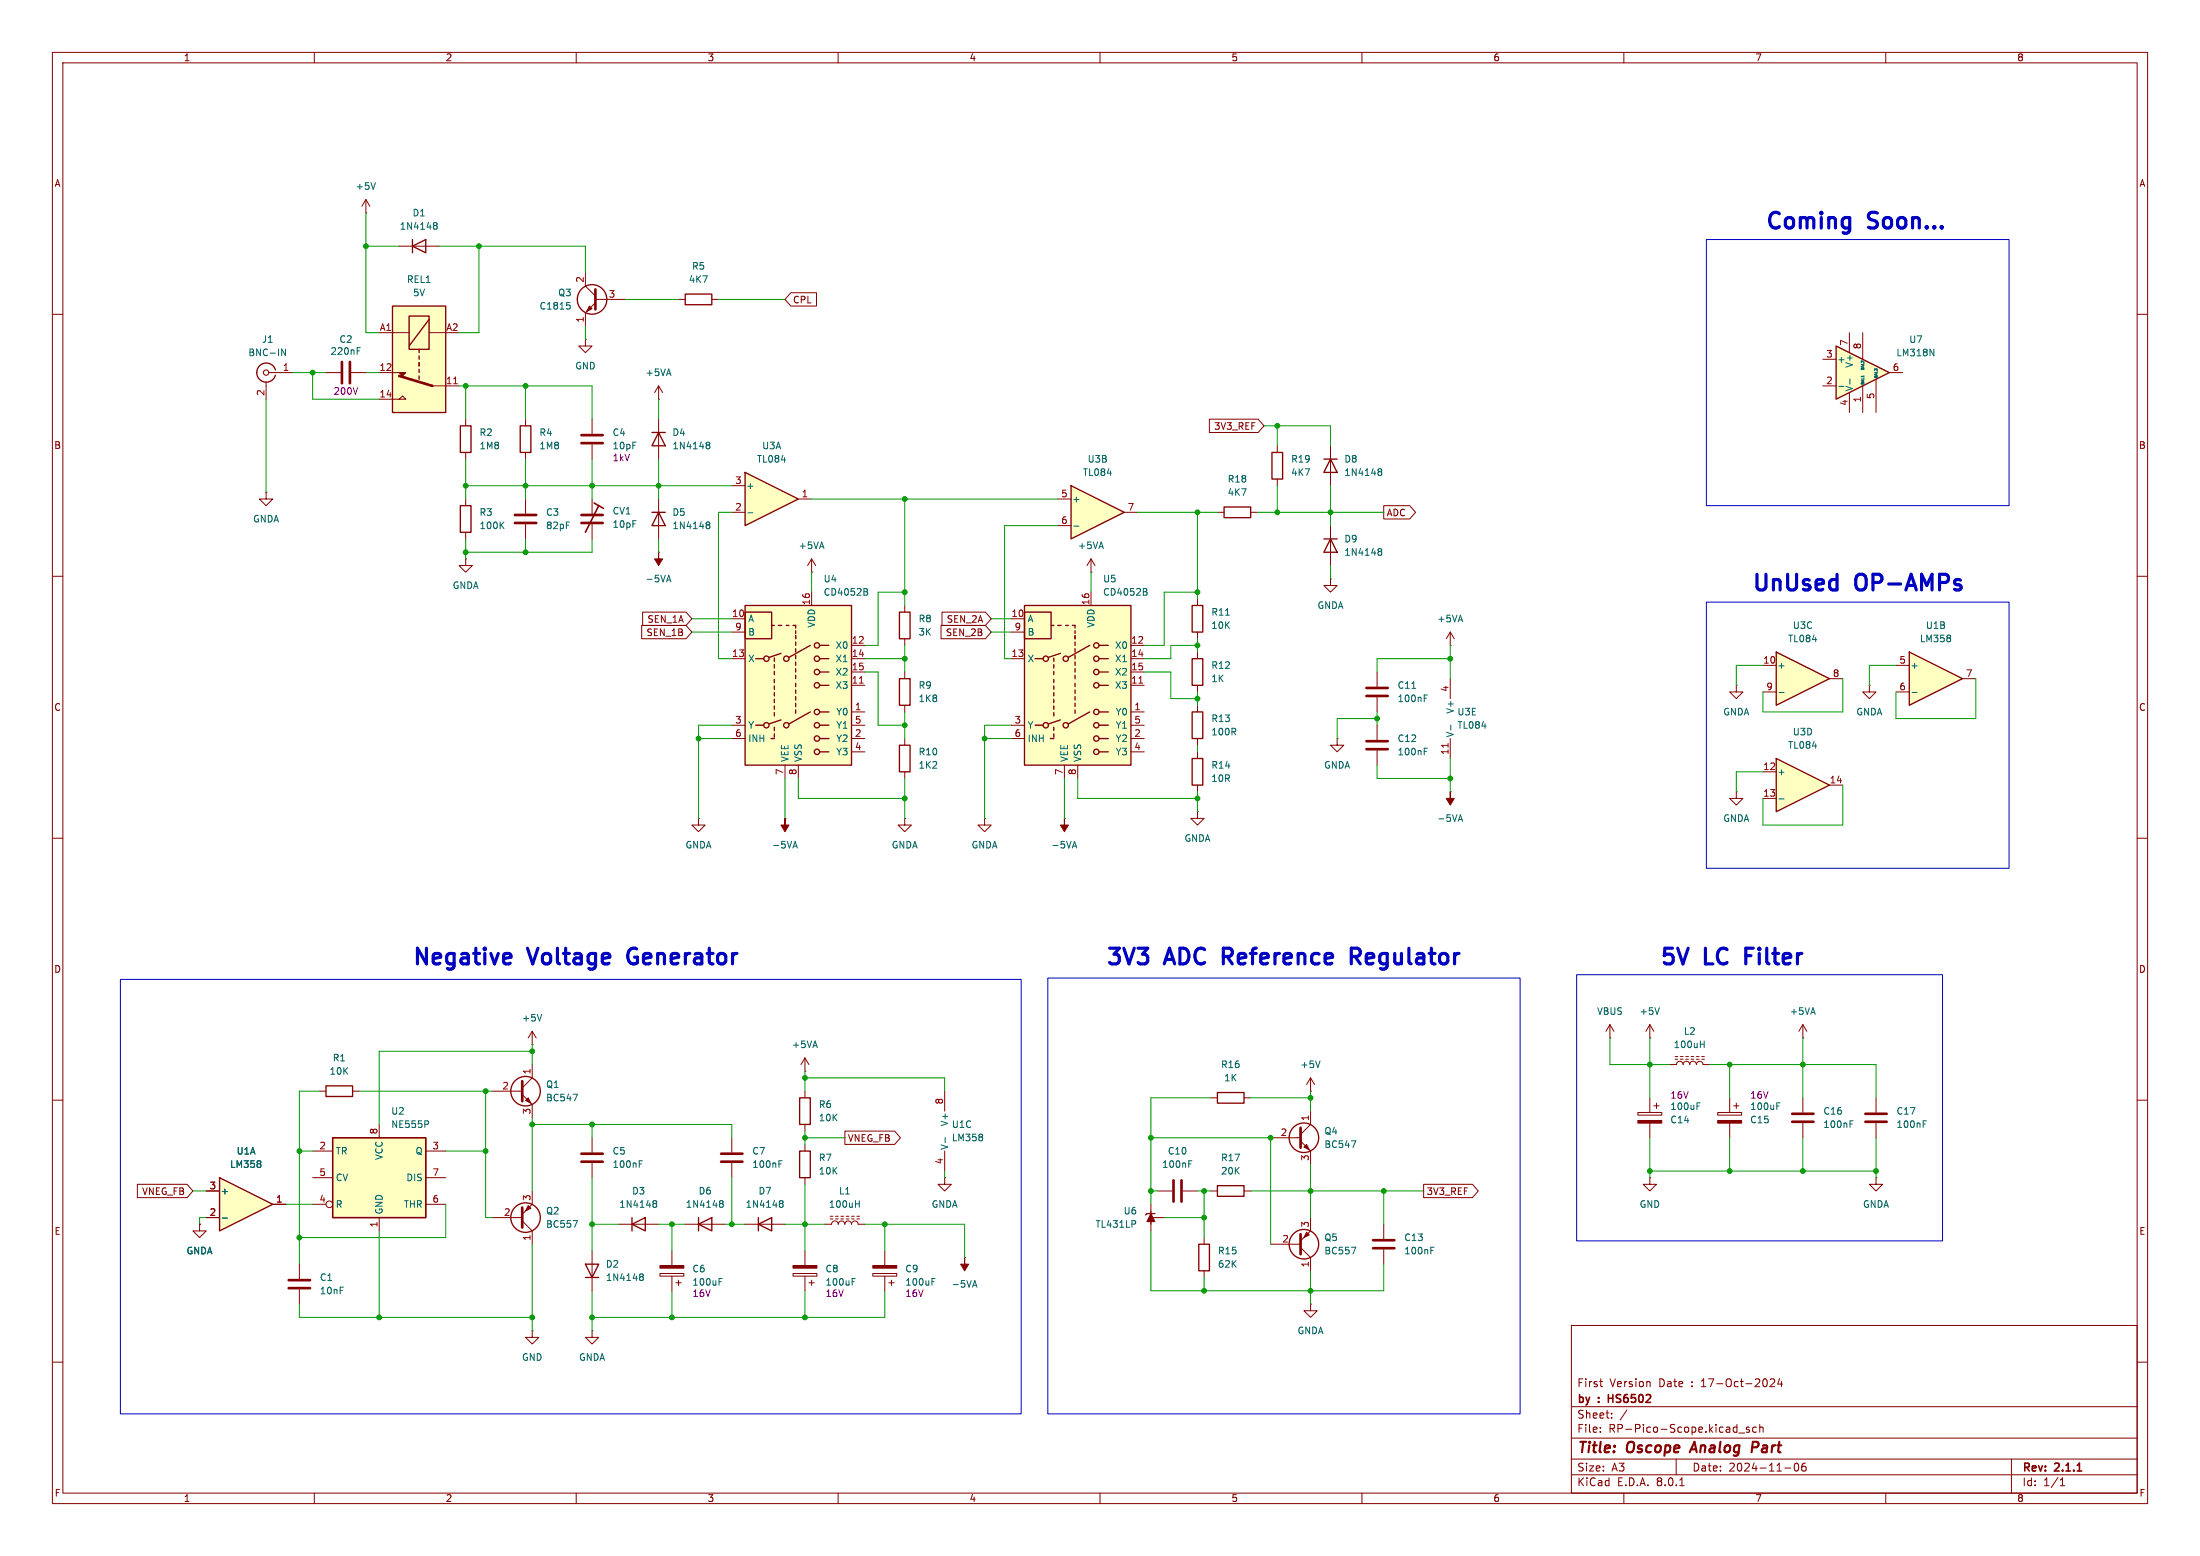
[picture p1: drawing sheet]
<svg xmlns="http://www.w3.org/2000/svg" width="420mm" height="297mm" viewBox="0 0 420 297" stroke-linecap="round" stroke-linejoin="round" font-family="sans-serif">
<g fill="none" stroke="#840000" stroke-width=".19">
<path d="M10 10h400v277h-400zM12 12h396v273h-396zM60 10v2M110 10v2M160 10v2M210 10v2M260 10v2M310 10v2M360 10v2M69.8 38.1l-.7 1.3M69.8 38.1v2.5M69.8 38.1l.8 1.3"/>
<path d="M10 60h2M69.8 40.6h.1M76.2 47h7.6M111.8 52.1v2.5l1.9 1.9M113.7 57.8l-1.9 1.9v2.5M113.8 57.2h5.6M129.5 57.2h1.3M135.9 57.2h1.3M408 60h2M111.8 64.8v1.2h1.2l-1.2 1.3-1.3-1.3h1.3M111.8 64.8h.1M100.3 80v1.3"/>
<path d="M100.3 86.4v1.2M113 80v2.8M113 84.8v2.8M10 110h2M154.9 109.2h.1M154.9 106.7l-.7 1.3M154.9 106.7v2.5M154.9 106.7l.8 1.3M172.7 115.6v1.2M408 110h2M172.7 121.9v1.3M10 160h2"/>
<path d="M408 160h2M101.6 199.4h.1M101.6 196.9l-.8 1.2M101.6 196.9v2.5M101.6 196.9l.8 1.2M10 210h2M113 217.2v2.8M408 210h2M113 222v2.8M229.9 236.2v1.3M231.1 227.3h1.3M237.5 227.3h1.3"/>
<path d="M10 260h2M229.9 242.6v1.2M300 253h108v32h-108zM408 260h2M300 278.5h108M300 274.5h108M300 268.5h108M305.4 263.7h.5M305.5 273.2v.2M305.5 272.5v.1M305.7 264.6l.2 .1M307.7 270.5v.2"/>
<path d="M307.7 269.8v.1M310.6 269.1l-1.3 1.9M314.9 263.8l.1 .9M320 278.5v3M331.9 273.5h1.2M333.9 272.5l-.3-.1-.2 .2v.2l.5 .2v.3h-.5M335.3 272.5l-.4-.1-.3 .3 .1 .6h.6M335.9 272.5l.3-.1 .3 .1 .1 .9M335.9 271.9v1.5M337.3 263.5v.9M337.9 263.3l.6-.1 .2 .1 .1 .3-.9 1.1h.9M339.7 263.1l-.3 1.1h.9"/>
<path d="M340.1 263.7v1M342.7 279.4l.2-.1a.8 .8 0 0 1 .5 .7 .8 .8 0 0 1-.5 .8 1 1 0 0 1-.2-1.4zM344.7 279.3a.59 .59 0 0 0-.8 .6v.6l.2 .2 .4 .1 .2-.2 .1-.5-.1-.2h-.5l-.3 .2M384 278.5v6.5M60 285v2M110 285v2M160 285v2M210 285v2M260 285v2M300 281.5h108M310 285v2M320.7 283.6h.8"/>
<path d="M340.7 280.2h1.2M360 285v2M393.3 283.6h.9M393.3 282.5l.4-.4v1.5"/>
</g>
<path d="M307 266.2v1.5M307 266.9h.9M396.5 280.8h.9" fill="none" stroke="#840000" stroke-width=".3"/>
<path d="M323.5 275.2l-.9 2M335.4 275.2h-.8l-.2 2M335.5 276.2l-1 .1" fill="none" stroke="#840000" stroke-width=".4"/>
<g fill="none" stroke="#840000" stroke-width=".25">
<path d="M78.7 47l2.6-1.3v2.6zM78.7 45.7v2.6M130.8 56.1h5.1v2.1h-5.1zM99.3 81.3h2v5.1h-2zM171.7 116.8h2v5.1h-2zM228.9 237.5h2v5.1h-2zM232.4 226.3h5.1v2h-5.1z"/>
<circle cx="113" cy="57.1" r="2.82"/>
</g>
<path d="M71.7 34.9l-.5 1.2M82.9 43h.1M82.9 42.6l.3-.1 .2 .1 .1 .2-.3 .2M83 43h.2M83 43l-.1 .1M83.2 43l.3 .3-.1 .3-.2 .2-.3-.1M108.2 57.7h.6M108.6 58.2l.3 .3v.3l-.3 .2M103.4 193.6l-.4 1.3M122 222.2h.5M122 221.6h.6" fill="none" stroke="#006464" stroke-width=".19"/>
<path d="M113.7 55.2v3.9M111 84.6h4.1M111 83.1h4.1M111 221.7h4.1M111 220.2h4.1" fill="none" stroke="#840000" stroke-width=".51"/>
<path d="M112.5 58.4l.5 .5-1 .5z" fill="#840000" stroke="#840000" stroke-width=".19"/>
<path d="M63.5 217.2h17.8v15.2h-17.8z" fill="#ffffc2"/>
<path d="M63.5 217.2h17.8v15.2h-17.8z" fill="none" stroke="#840000" stroke-width=".25"/>
<g fill="none" stroke="#840000" stroke-width=".19">
<path d="M62.2 71.1h2.8M67.1 71.1h2.7M203.2 156.2h.1M59.7 219.7h3.8M72.4 214.6v2.6M81.3 219.7h3.8M59.7 229.9h2.5M59.7 224.8h3.8M72.4 232.4v2.5M81.3 229.9h3.8M81.3 224.8h3.8"/>
<circle cx="62.9" cy="229.9" r=".63"/>
</g>
<path d="M68.2 67h.4M68.2 66.4h.6M204.8 161.5h.6M205.1 160.6l.5 1.3M81.7 214l.1 .2-.1 .3" fill="none" stroke="#006464" stroke-width=".19"/>
<path d="M203.2 156.2v1.3h.8l-.8 1.3-.8-1.3h.8z" fill="#840000" stroke="#840000" stroke-width=".19"/>
<path d="M65.3 69.1v4.1M66.8 69.1v4.1" fill="none" stroke="#840000" stroke-width=".51"/>
<path d="M74.9 58.4h10.2v20.3h-10.2z" fill="#ffffc2"/>
<path d="M72.4 71.1h3.8M72.4 76.2h3.8M72.4 63.5h5.7M76.8 75.6l.7 .6h-1.3zM81.9 63.5h3.2M82.5 73.7h5.1M61 208.3h1.2M67.3 208.3h1.3" fill="none" stroke="#840000" stroke-width=".19"/>
<path d="M74.9 58.4h10.2v20.3h-10.2zM78.1 60.3h3.8v6.4h-3.8zM80 66.7v.6M80 67.9v.7M80 69.2v.7M80 70.5v.6M80 71.8v.6M81.9 61l-3.8 5M62.2 207.3h5.1v2h-5.1z" fill="none" stroke="#840000" stroke-width=".25"/>
<path d="M76.2 71.8l6.3 1.9" fill="none" stroke="#840000" stroke-width=".51"/>
<path d="M76.2 71.1h1.3l-.7 .7z" fill="#840000" stroke="#840000" stroke-width=".19"/>
<path d="M86.6 73.2h.7" fill="none" stroke="#a90000" stroke-width=".19"/>
<path d="M142.2 90.2l10.2 5.1-10.2 5z" fill="#ffffc2"/>
<path d="M142.2 90.2l10.2 5.1-10.2 5z" fill="none" stroke="#840000" stroke-width=".25"/>
<path d="M125.7 76.2h.1M125.7 73.7l-.7 1.2M125.7 73.7v2.5M125.7 73.7l.8 1.2M139.7 97.8h2.5M139.7 92.7h2.5M152.4 95.3h2.5" fill="none" stroke="#840000" stroke-width=".19"/>
<path d="M142.8 97.9h.9" fill="none" stroke="#006464" stroke-width=".19"/>
<path d="M41.9 224.8l10.2 5.1-10.2 5z" fill="#ffffc2"/>
<g fill="none" stroke="#840000" stroke-width=".25">
<path d="M52.6 70.6a1.81 1.81 0 0 0-2.8-1 1.81 1.81 0 0 0 0 3 1.81 1.81 0 0 0 2.8-1M87.9 96.5h2v5.1h-2zM124.5 82.6h2.5M125.7 82.6l1.3 2.5h-2.5zM232.4 208.5h5.1v2.1h-5.1zM41.9 224.8l10.2 5.1-10.2 5z"/>
<circle cx="248.9" cy="217.2" r="2.82"/>
<circle cx="248.9" cy="237.5" r="2.82"/>
</g>
<g fill="none" stroke="#840000" stroke-width=".19">
<path d="M50.8 72.9v3.3M51.3 71.1h4.6M88.9 95.3v1.2M125.7 80v7.6M88.9 106.7v1.3h1.3l-1.3 1.2-1.3-1.2h1.3M88.9 106.7h.1M88.9 101.6v1.3M231.1 209.6h1.3M237.5 209.6h1.3M242.6 217.2h5.7M248.3 217.8l1.9 1.9v2.5M250.2 208.3h.1"/>
<path d="M250.2 212.1v2.5l-1.9 1.9M250.2 205.7v2.6M250.2 205.7l-.8 1.3M250.2 205.7l.8 1.3M39.4 232.4h2.5M39.4 227.3h2.5M52.1 229.9h2.5M242.6 237.5h5.7M248.3 238.1l1.9 1.9v2.6M250.2 232.4v2.5l-1.9 2M264.2 233.7v2.8M264.2 238.5v2.8"/>
<path d="M250.2 248.9v1.3h1.3l-1.3 1.3-1.3-1.3h1.3M250.2 248.9h.1"/>
</g>
<g fill="none" stroke="#006464" stroke-width=".19">
<path d="M53.8 66.6l.7 1.3v-1.3M96.2 99.6l-.7 .8M134.9 84.9h.1M134.9 84.5l.4-.1 .2 .1v.2l-.2 .2M135 84.9h.3M135 84.9l-.1 .1M135.3 84.9l.2 .3v.3l-.2 .2-.4-.1M95.7 100.2l.5 .7M252 202.5l-.4 1.3M258 217.7h.8l-.5 1.3M42.4 232.5h1M49.7 221.7v.3"/>
<path d="M49.7 222.2v.5M258 238.1h.8l-.5 1.2M273.2 238.7h.4M273.2 238.1h.6"/>
</g>
<path d="M248.3 215.3v3.8M248.3 235.6v3.8M262.1 238.3h4.1M262.1 236.7h4.1" fill="none" stroke="#840000" stroke-width=".51"/>
<g fill="#840000" stroke="#840000" stroke-width=".19">
<path d="M248.9 218.9l.5-.5 .5 1.1z"/>
<path d="M249.4 235.2l.5 .5-1 .5z"/>
</g>
<circle cx="50.8" cy="71.1" r=".51" fill="none" stroke="#840000" stroke-width=".2"/>
<path d="M142.2 115.6h20.4v30.5h-20.4z" fill="#ffffc2"/>
<g fill="none" stroke="#840000" stroke-width=".25">
<path d="M87.9 81.3h2v5.1h-2zM124.5 97.8h2.5M125.7 97.8l1.3 2.5h-2.5zM233.7 96.8h5.1v2h-5.1zM242.8 86.4h2.1v5h-2.1zM252.7 87.6h2.6M254 87.6l1.3 2.6h-2.6zM142.2 116.8h5.1v5.1h-5.1zM142.2 115.6h20.4v30.5h-20.4zM147.3 119.4h.5M148.6 119.4h.6M150.1 119.4h.5"/>
<path d="M151.4 119.4h.5v.5M252.7 102.9h2.6M254 102.9l1.3 2.5h-2.6zM144.3 138.4h1.5M144.3 125.7h1.5M147.8 125.6v.6M147.8 126.9v.6M147.8 128.1v.7M147.8 129.7v.6M147.8 130.9v.7M147.8 132.2v.6M147.8 133.5v.6"/>
<path d="M147.8 134.7v.7M147.8 136v.7M147.8 138.8v.6M149.1 137.4l-2.3 .8M149.1 124.7l-2.3 .8M151.9 120.4v.5M151.9 121.3v.6M151.9 122.6v.6M151.9 123.8v.7M151.9 125.1v.6M151.9 126.4v.6M151.9 127.6v.7"/>
<path d="M151.9 128.9v.6M151.9 130.4v.7M151.9 131.7v.6M151.9 133v.6M151.9 134.2v.7M151.9 135.5v.6M154.7 135.9l-4.1 2.3M154.7 123.2l-4.1 2.3M156.5 138.4h1.7M156.5 125.7h1.7M156.5 135.9h1.7M156.5 130.8h1.7"/>
<path d="M156.5 128.3h1.7M156.5 123.2h1.7M171.7 129.5h2v5.1h-2zM227.6 135.9h2v5.1h-2zM147.2 141h.6M147.8 140.1v.6M156.5 141h1.7M156.5 143.5h1.7M171.7 142.2h2v5.1h-2zM227.6 144.8h2v5.1h-2zM120.6 233.7l2.6-1.3v2.5zM120.6 232.4v2.5"/>
<path d="M133.3 233.7l2.6-1.3v2.5zM133.3 232.4v2.5M144.8 233.7l2.5-1.3v2.5zM144.8 232.4v2.5M220.5 231.6h-1.6l-.2 .3"/>
<circle cx="146.3" cy="125.7" r=".51"/>
<circle cx="146.3" cy="138.4" r=".51"/>
<circle cx="150.1" cy="125.7" r=".51"/>
<circle cx="150.1" cy="138.4" r=".51"/>
<circle cx="156" cy="123.2" r=".51"/>
<circle cx="156" cy="125.7" r=".51"/>
<circle cx="156" cy="130.8" r=".51"/>
<circle cx="156" cy="128.3" r=".51"/>
<circle cx="156" cy="135.9" r=".51"/>
<circle cx="156" cy="138.4" r=".51"/>
<circle cx="156" cy="141" r=".51"/>
<circle cx="156" cy="143.5" r=".51"/>
</g>
<g fill="none" stroke="#840000" stroke-width=".19">
<path d="M50.8 94v1.3h1.3l-1.3 1.2-1.3-1.2h1.3M50.8 94h.1M88.9 80v1.3M88.9 86.4v1.2M100.3 95.3v2.7M113 95.3v3M113 99.8v3.1M125.7 95.3v7.6M232.4 97.8h1.3M238.8 97.8h1.2M243.8 85.1v1.3M243.8 91.4v1.3"/>
<path d="M254 85.1v7.6M100.3 100.1v2.8M125.7 105.4h.1M139.7 118.1h2.5M154.9 113v2.6M254 110.5v1.3h1.3l-1.3 1.2-1.3-1.2h1.3M254 110.5h.1M254 100.3v7.7M139.7 125.7h2.5M139.7 138.4h2.5M139.7 120.7h2.5M162.6 135.9h2.5"/>
<path d="M162.6 130.8h2.5M162.6 123.2h2.5M162.6 125.7h2.5M162.6 128.3h2.5M162.6 138.4h2.5M172.7 128.3v1.2M172.7 134.6v1.3M228.6 134.6v1.3M262.9 128.3v2.8M262.9 133.1v2.8M262.9 138.4v2.8M276.9 123.2h.1"/>
<path d="M276.9 120.7v2.5M276.9 129.5v3.9M276.9 120.7l-.8 1.2M276.9 120.7l.7 1.2M331.5 130.8v1.3h1.2l-1.2 1.3-1.3-1.3h1.3M331.5 130.8h.1M133.3 156.2v1.3h1.3l-1.3 1.3-1.2-1.3h1.2M133.3 156.2h.1M139.7 141h2.5M149.9 156.2h.1M149.9 146.1v2.5M152.4 146.1v2.5"/>
<path d="M162.6 141h2.5M162.6 143.5h2.5M172.7 156.2v1.3h1.3l-1.3 1.3-1.3-1.3h1.3M172.7 156.2h.1M172.7 141v1.2M172.7 147.3v1.3M188 156.2v1.3h1.2l-1.2 1.3-1.3-1.3h1.3M188 156.2h.1M228.6 154.9v1.3h1.3l-1.3 1.3-1.3-1.3h1.3M228.6 154.9h.1M228.6 141v1.2M228.6 143.5v1.3"/>
<path d="M228.6 149.9v1.2M255.3 141v1.2h1.2l-1.2 1.3-1.3-1.3h1.3M255.3 141h.1M262.9 143.3v2.8M276.9 151.1h.1M276.9 141v3.8M118.1 233.7h7.6M128.3 238.8v2.8M130.8 233.7h7.6M142.2 233.7h7.7M219.7 231.1v2.6M219.7 232.4h2.5"/>
<path d="M219.7 229.9v5M221 227.3h2.8M225.8 227.3h2.8M126 243.1h4.6v.5h-4.6zM128.3 243.6v2.8M129 244.9h1M129.5 244.3v1.1"/>
</g>
<path d="M164.1 130.4h.7M276.4 141.9v.7" fill="none" stroke="#a90000" stroke-width=".19"/>
<g fill="none" stroke="#006464" stroke-width=".19">
<path d="M134.9 99.7l.4-.1 .2 .2v.1l-.2 .3M263.2 90h.1M263.2 89.5h.3l.2 .1 .1 .2-.3 .2M263.3 90h.2M263.3 90l-.1 .1M263.5 90l.3 .3-.1 .3-.2 .1h-.3M127.4 110.7h.6M127.7 109.8l.4 1.3M134.9 100.1l.1 .1M135 100.2h.3M135 100.2h-.1M135.3 100.2l.2 .2v.4l-.2 .1-.4-.1"/>
<path d="M165.3 112.3l.3 .3-.3 .3 .3 .2 .1 .3-.3 .2h-.5M263.2 104.8l.3-.1 .2 .1 .1 .2-.3 .3M263.2 105.2l.1 .1M263.3 105.3h.2M263.3 105.3h-.1M263.5 105.3l.3 .2-.1 .4-.2 .1-.3-.1M269.5 131.4h.8M271.9 133.3h.4M271.9 132.7h.6M277 138.4v1M271.9 143.4h.4M271.9 142.8h.6"/>
<path d="M278.5 156.4h.6M278.8 155.5l.4 1.3M151.5 161.5h.6M151.8 160.6l.4 1.3M124.8 229.7h.1M124.8 229.2h.3l.2 .1 .1 .2-.3 .2M124.9 229.7h.2M124.9 229.7l-.1 .1M125.1 229.7l.3 .3-.1 .3-.2 .1h-.3M137.5 229.2h.3l.2 .1 .1 .2-.3 .2M137.5 229.7h.1M137.6 229.7h.2"/>
<path d="M137.6 229.7l-.1 .1M137.8 229.7l.3 .3-.1 .3-.2 .1h-.3M148.9 229.2h.4l.1 .1 .1 .2-.2 .2M148.9 229.7h.1M149 229.7h.3M149 229.7l-.1 .1M149.3 229.7l.2 .3-.1 .3-.1 .1h-.4M216.7 233l.1 .2-.1 .4M226.9 222.2h.5M226.9 221.6h.6M137.3 244.6h.4M137.3 244h.6"/>
</g>
<path d="M98.3 99.8h4.1M98.3 98.3h4.1M111 99.8h4.1M111 98.3h4.1M260.9 132.8h4M260.9 131.3h4M260.9 143h4M260.9 141.5h4M224 225.3v4.1M225.6 225.3v4.1" fill="none" stroke="#840000" stroke-width=".51"/>
<path d="M113.4 96l1.8 1M114.3 96.5l-2.5 5.1" fill="none" stroke="#840000" stroke-width=".3"/>
<g fill="#840000" stroke="#840000" stroke-width=".19">
<path d="M126 241.6h4.6v.5h-4.6z"/>
<path d="M125.7 105.4v1.3h.8l-.8 1.3-.7-1.3h.7z"/>
<path d="M276.9 151.1v1.3h.7l-.7 1.3-.8-1.3h.8z"/>
<path d="M149.9 156.2v1.3h.7l-.7 1.3-.8-1.3h.8z"/>
<path d="M219.7 231.6l.8 1.6h-1.6z"/>
</g>
<path d="M339.1 144.8l10.1 5.1-10.1 5z" fill="#ffffc2"/>
<path d="M339.1 144.8l10.1 5.1-10.1 5z" fill="none" stroke="#840000" stroke-width=".25"/>
<path d="M331.5 151.1v1.3h1.2l-1.2 1.3-1.3-1.3h1.3M331.5 151.1h.1M336.5 147.3h2.6M336.5 152.4h2.6M349.2 149.9h2.6" fill="none" stroke="#840000" stroke-width=".19"/>
<path d="M339.6 152.5h1" fill="none" stroke="#006464" stroke-width=".19"/>
<path d="M350.5 66l10.2 5.1-10.2 5.1z" fill="#ffffc2"/>
<path d="M350.5 66l10.2 5.1-10.2 5.1z" fill="none" stroke="#840000" stroke-width=".25"/>
<path d="M348 73.7h2.5M348 68.6h2.5M353.1 63.5v3.8M353.1 74.9v3.8M355.6 63.5v5.1M355.6 73.7v5M358.1 72.4v6.3M360.7 71.1h2.5" fill="none" stroke="#840000" stroke-width=".19"/>
<g fill="none" stroke="#006464" stroke-width=".19">
<path d="M351 73.8h1M353.2 72.3v1M355.3 72.4h.5M355.3 69.6h.5M355.3 73.1v.2h.5M355.3 70.3v.2h.5M355.8 68.9v.3l-.3-.3-.2 .3M355.8 72.5l-.5 .2 .5 .2M355.8 71.7v.3M355.8 71.8l-.4 .1M355.8 69.8l-.5 .1 .5 .2M357.9 71.1h.5"/>
<path d="M357.9 71.8v.2h.5M358.1 70.6l-.2-.2v.3M358.4 71.3l-.5 .1 .5 .2M368.4 66.7l.8 1.2v-1.2"/>
</g>
<path d="M364.5 124.5l10.1 5-10.1 5.1z" fill="#ffffc2"/>
<path d="M364.5 124.5l10.1 5-10.1 5.1z" fill="none" stroke="#840000" stroke-width=".25"/>
<path d="M361.9 127h2.6M361.9 132.1h2.6M374.6 129.5h2.6" fill="none" stroke="#840000" stroke-width=".19"/>
<path d="M365 132.2h1M372.3 121.4v.3M372.3 121.9v.5" fill="none" stroke="#006464" stroke-width=".19"/>
<path d="M339.1 124.5l10.1 5-10.1 5.1z" fill="#ffffc2"/>
<path d="M227.6 115.6h2v5.1h-2zM227.6 125.7h2v5.1h-2zM339.1 124.5l10.1 5-10.1 5.1z" fill="none" stroke="#840000" stroke-width=".25"/>
<g fill="none" stroke="#840000" stroke-width=".19">
<path d="M228.6 114.3v1.3M228.6 120.7v1.2M228.6 124.5v1.2M228.6 130.8v1.3M336.5 127h2.6M336.5 132.1h2.6M349.2 129.5h2.6M356.9 130.8v1.3h1.2l-1.2 1.3-1.3-1.3h1.3M356.9 130.8h.1M307.3 198.1h.1M307.3 195.6l-.7 1.3M307.3 195.6v2.5"/>
<path d="M307.3 195.6l.8 1.3M315 198.1h.1M315 195.6v2.5M315 195.6l-.8 1.3M315 195.6l.7 1.3M344.2 198.1h.1M344.2 195.6v2.5M344.2 195.6l-.8 1.3M344.2 195.6l.7 1.3M312.7 212.3h4.5v.6h-4.5zM315 209.6v2.7M315 214.4v2.8"/>
<path d="M315.7 211.1h1M316.2 210.6v1M318.8 203.2h1.2a.64 .64 0 0 1 .7-.6 .64 .64 0 0 1 .6 .6 .64 .64 0 0 1 .6-.6 .64 .64 0 0 1 .7 .6 .64 .64 0 0 1 .6-.6 .64 .64 0 0 1 .6 .6 .64 .64 0 0 1 .7-.6 .64 .64 0 0 1 .6 .6h1.3M319.8 202.2h.5M319.8 201.7h.5M320.8 202.2h.5M320.8 201.7h.5M321.8 202.2h.5M321.8 201.7h.5M322.8 202.2h.5M322.8 201.7h.5M323.8 202.2h.6"/>
<path d="M323.8 201.7h.6M324.9 202.2h.5M324.9 201.7h.5M327.9 212.3h4.6v.6h-4.6zM330.2 209.6v2.7M330.2 214.4v2.8M331 211.1h1M331.5 210.6v1M344.2 209.6v2.7M344.2 214.4v2.8M358.1 209.6v2.7M358.1 214.4v2.8"/>
<path d="M315 224.8v1.3h1.2l-1.2 1.2-1.3-1.2h1.3M315 224.8h.1M358.1 224.8v1.3h1.3l-1.3 1.2-1.2-1.2h1.2M358.1 224.8h.1"/>
</g>
<g fill="none" stroke="#006464" stroke-width=".19">
<path d="M234 117.4h.7M339.6 132.2h1M316.8 192.3l-.4 1.3M324.6 199.3h.7M325.3 198.7v1.3M324 211.1h.4M324 210.5h.6M339.2 211.1h.4M339.2 210.5h.6M353.2 214.5h.4M353.2 213.9h.6M367.1 214.5h.5"/>
<path d="M367.1 213.9h.6"/>
</g>
<path d="M342.1 214.1h4.1M342.1 212.6h4.1M356.1 214.1h4.1M356.1 212.6h4.1" fill="none" stroke="#840000" stroke-width=".51"/>
<g fill="#840000" stroke="#840000" stroke-width=".19">
<path d="M327.9 213.9h4.6v.5h-4.6z"/>
<path d="M312.7 213.9h4.5v.5h-4.5z"/>
</g>
<path d="M204.5 92.7l10.1 5.1-10.1 5.1z" fill="#ffffc2"/>
<path d="M204.5 92.7l10.1 5.1-10.1 5.1z" fill="none" stroke="#840000" stroke-width=".25"/>
<path d="M201.9 95.3h2.6M214.6 97.8h2.6M201.9 100.3h2.6M208.3 109.2h.1M208.3 106.7l-.8 1.3M208.3 106.7v2.5M208.3 106.7l.7 1.3" fill="none" stroke="#840000" stroke-width=".19"/>
<path d="M205 100.4h1" fill="none" stroke="#006464" stroke-width=".19"/>
<path d="M195.6 115.6h20.3v30.5h-20.3z" fill="#ffffc2"/>
<g fill="none" stroke="#840000" stroke-width=".25">
<path d="M195.6 116.8h5.1v5.1h-5.1zM195.6 115.6h20.3v30.5h-20.3zM200.7 119.4h.5M201.9 119.4h.7M203.5 119.4h.5M204.7 119.4h.5v.5M197.6 138.4h1.5M197.6 125.7h1.5M201.2 125.6v.6M201.2 126.9v.6M201.2 128.1v.7M201.2 129.7v.6"/>
<path d="M201.2 130.9v.7M201.2 132.2v.6M201.2 133.5v.6M201.2 134.7v.7M201.2 136v.7M201.2 138.8v.6M202.4 137.4l-2.2 .8M202.4 124.7l-2.2 .8M205.2 120.4v.5M205.2 121.3v.6M205.2 122.6v.6M205.2 123.8v.7"/>
<path d="M205.2 125.1v.6M205.2 126.4v.6M205.2 127.6v.7M205.2 128.9v.6M205.2 130.4v.7M205.2 131.7v.6M205.2 133v.6M205.2 134.2v.7M205.2 135.5v.6M208 135.9l-4 2.3M208 123.2l-4 2.3M209.8 138.4h1.8"/>
<path d="M209.8 125.7h1.8M209.8 135.9h1.8M209.8 130.8h1.8M209.8 128.3h1.8M209.8 123.2h1.8M200.5 141h.7M201.2 140.1v.6M209.8 141h1.8M209.8 143.5h1.8M152.7 219.7h2v5.1h-2zM152.7 209.6h2v5h-2zM111.8 241.3h2.5l-1.3 2.5z"/>
<path d="M111.8 243.8h2.5"/>
<circle cx="199.6" cy="138.4" r=".51"/>
<circle cx="199.6" cy="125.7" r=".51"/>
<circle cx="203.5" cy="125.7" r=".51"/>
<circle cx="203.5" cy="138.4" r=".51"/>
<circle cx="209.3" cy="138.4" r=".51"/>
<circle cx="209.3" cy="135.9" r=".51"/>
<circle cx="209.3" cy="128.3" r=".51"/>
<circle cx="209.3" cy="130.8" r=".51"/>
<circle cx="209.3" cy="125.7" r=".51"/>
<circle cx="209.3" cy="123.2" r=".51"/>
<circle cx="209.3" cy="141" r=".51"/>
<circle cx="209.3" cy="143.5" r=".51"/>
<circle cx="100.3" cy="208.3" r="2.82"/>
<circle cx="100.3" cy="232.4" r="2.82"/>
</g>
<g fill="none" stroke="#840000" stroke-width=".19">
<path d="M151 55.9h4.9v2.5h-4.9l-1.1-1.2zM230.9 80h9.3l1.1 1.3-1.1 1.3h-9.3zM264.2 96.5h4.9l1.1 1.3-1.1 1.3h-4.9zM122.5 119.4h8.5l1.1 1.3-1.1 1.2h-8.5zM122.7 116.8h8.3l1.1 1.3-1.1 1.3h-8.3zM179.6 119.4h8.5l1.1 1.3-1.1 1.2h-8.5zM179.8 116.8h8.3l1.1 1.3-1.1 1.3h-8.3zM193 118.1h2.6M208.3 113v2.6M193 125.7h2.6M193 138.4h2.6M193 120.7h2.6"/>
<path d="M215.9 135.9h2.5M215.9 130.8h2.5M215.9 123.2h2.5M215.9 125.7h2.5M215.9 128.3h2.5M215.9 138.4h2.5M193 141h2.6M203.2 146.1v2.5M205.7 146.1v2.5M215.9 141h2.5M215.9 143.5h2.5M94 208.3h5.7"/>
<path d="M99.7 208.9l1.9 1.9v2.6M101.6 203.2v2.5l-1.9 1.9M139.7 217.2v2.8M153.7 204.5h.1M153.7 201.9v2.6M153.7 208.3v1.3M153.7 214.6v1.3M153.7 218.4v1.3M153.7 201.9l-.8 1.3M153.7 201.9l.7 1.3M161.3 215.9h9.5l1.1 1.3-1.1 1.2h-9.5zM180.3 208.3v3.8"/>
<path d="M180.3 219.7v3.8M26.2 226.1h9.5l1.1 1.2-1.1 1.3h-9.5zM38.1 233.7v1.2h1.3l-1.3 1.3-1.3-1.3h1.3M38.1 233.7h.1M39.4 232.4h2.5M39.4 227.3h2.5M52.1 229.9h2.5M94 232.4h5.7M99.7 233l1.9 1.9v2.6M101.6 227.3v2.6l-1.9 1.9M113 238.8v7.6M139.7 222v2.8"/>
<path d="M153.7 224.8v1.3M153.7 238.8v2.8M157.5 233.7h1.2a.64 .64 0 0 1 .7-.7 .64 .64 0 0 1 .6 .7 .64 .64 0 0 1 .7-.7 .64 .64 0 0 1 .6 .7 .64 .64 0 0 1 .6-.7 .64 .64 0 0 1 .7 .7 .64 .64 0 0 1 .6-.7 .64 .64 0 0 1 .6 .7h1.3M158.5 232.7h.5M158.5 232.2h.5M159.5 232.7h.5M159.5 232.2h.5M160.5 232.7h.5M160.5 232.2h.5M161.5 232.7h.6M161.5 232.2h.6M162.6 232.7h.5"/>
<path d="M162.6 232.2h.5M163.6 232.7h.5M163.6 232.2h.5M168.9 238.8v2.8M180.3 224.8v1.3h1.3l-1.3 1.2-1.2-1.2h1.2M180.3 224.8h.1M271.8 226.1h9.3l1.1 1.2-1.1 1.3h-9.3zM57.1 241.3v2.8M57.1 246.1v2.8M101.6 254v1.3h1.3l-1.3 1.2-1.3-1.2h1.3M101.6 254h.1M113 254v1.3h1.3l-1.3 1.2-1.2-1.2h1.2"/>
<path d="M113 254h.1M151.4 243.1h4.6v.5h-4.6zM153.7 243.6v2.8M154.4 244.9h1M154.9 244.3v1.1M166.6 243.1h4.6v.5h-4.6zM168.9 243.6v2.8M169.7 244.9h1M170.2 244.3v1.1M184.1 240h.1"/>
</g>
<path d="M217.4 130.4h.7" fill="none" stroke="#a90000" stroke-width=".19"/>
<g fill="none" stroke="#006464" stroke-width=".19">
<path d="M218.7 112.3l.2 .3-.2 .3 .2 .2 .1 .3-.3 .2h-.4M109.4 208.9h.8l-.5 1.2M180.4 217.1v1M187.5 216.6v.3M187.5 217.1v.5M42.4 232.5h1M49.7 221.7v.3M49.7 222.2v.5M109.4 233h.8l-.5 1.3M148.7 222.2h.4M148.7 221.6h.6M163.3 229.8h.7"/>
<path d="M164 229.2v1.2M122.2 243.6l.1 .1M122.2 243.2l.4-.1 .2 .2v.2l-.2 .2M122.3 243.7h.3M122.3 243.7l-.1 .1M122.6 243.7l.2 .2v.4l-.2 .1h-.4M162.7 244.6h.4M162.7 244h.6M177.9 244.6h.4M177.9 244h.6M185.8 245.3h.6M186.1 244.4l.4 1.3"/>
</g>
<path d="M99.7 206.4v3.8M99.7 230.5v3.8M137.7 221.7h4M137.7 220.2h4M55.1 245.9h4.1M55.1 244.3h4.1" fill="none" stroke="#840000" stroke-width=".51"/>
<g fill="#840000" stroke="#840000" stroke-width=".19">
<path d="M100.3 210.1l.5-.5 .5 1z"/>
<path d="M100.8 230.1l.5 .5-1 .5z"/>
<path d="M184.1 240v1.3h.8l-.8 1.3-.7-1.3h.7z"/>
<path d="M166.6 241.6h4.6v.5h-4.6z"/>
<path d="M151.4 241.6h4.6v.5h-4.6z"/>
</g>
<path d="M97.1 182l.3 .1 .2 .6-1.5 .3M97.4 183.8l-.3 .2M258 182.6h1.1M258.7 182.6l1 1.4M259.1 181h-1.1v3" fill="none" stroke="#0000c2" stroke-width=".6"/>
<path d="M325.8 45.7h57.7v50.8h-57.7zM325.8 114.9h57.7v50.8h-57.7zM23 186.9h171.9v83h-171.9zM200 186.7h90.2v83.2h-90.2zM301 186.1h69.8v50.8h-69.8z" fill="none" stroke="#0000c2" stroke-width=".19"/>
<g fill="none" stroke="#009600" stroke-width=".19">
<path d="M69.8 40.6v22.9h2.6M69.8 47h6.4M83.8 47h28v5.1M91.4 47v16.5h-3.8M119.4 57.2h10.1M137.2 57.2h12.7M50.8 76.2v17.8M55.9 71.1h6.3M59.7 71.1v5.1h12.7M69.8 71.1h2.6M87.6 73.7h25.4v6.3M88.9 73.7v6.3"/>
<path d="M100.3 73.7v6.3M111.8 62.2v2.6M125.7 76.2v3.8M88.9 87.6v7.7M88.9 92.7h50.8M100.3 87.6v7.7M113 87.6v7.7M125.7 87.6v7.7M139.7 97.8h-2.5v27.9h2.5M154.9 95.3h47M172.7 95.3v20.3M217.2 97.8h15.2"/>
<path d="M228.6 97.8v16.5M240 97.8h24.2M241.3 81.3h12.7v3.8M243.8 81.3v3.8M243.8 92.7v5.1M254 92.7v7.6M88.9 102.9v3.8M100.3 102.9v2.5M113 102.9v2.5h-24.1M125.7 102.9v2.5M132.1 118.1h7.6M154.9 109.2v3.8"/>
<path d="M172.7 113h-5.1v10.2h-2.5M189.2 118.1h3.8M201.9 100.3h-10.1v25.4h1.2M208.3 109.2v3.8M228.6 113h-6.4v10.2h-3.8M254 108v2.5M132.1 120.7h7.6M139.7 138.4h-6.4v17.8M165.1 125.7h7.6M165.1 128.3h2.5v10.1h5.1M172.7 123.2v5.1M172.7 135.9v5.1"/>
<path d="M189.2 120.7h3.8M193 138.4h-5v17.8M218.4 128.3h5.1v5.1h5.1M228.6 123.2h-5.1v2.5h-5.1M228.6 121.9v2.6M228.6 132.1v2.5M262.9 135.9v2.5M262.9 137.2h-7.6v3.8M276.9 125.7h-14v2.6M276.9 123.2v6.3M336.5 127h-5v3.8M351.8 129.5v6.4h-15.3v-3.8"/>
<path d="M361.9 127h-5v3.8M377.2 129.5v7.7h-15.3v-5.1M133.3 141h6.4M149.9 148.6v7.6M152.4 148.6v3.8h20.3M172.7 148.6v7.6M188 141h5M203.2 148.6v7.6M205.7 148.6v3.8h22.9M228.6 142.2v1.3M228.6 151.1v3.8M262.9 146.1v2.5h14"/>
<path d="M276.9 144.8v6.3M336.5 147.3h-5v3.8M351.8 149.9v7.6h-15.3v-5.1M101.6 199.4v3.8M307.3 198.1v5.1h11.5M315 198.1v11.5M344.2 198.1v11.5M57.1 219.7h2.6M61 208.3h-3.9v33M68.6 208.3h25.4M85.1 219.7h7.6M92.7 208.3v24.1h1.3"/>
<path d="M101.6 213.4v13.9M101.6 200.7h-29.2v13.9M101.6 214.6h38.1v2.6M113 214.6v2.6M153.7 217.2h7.6M153.7 205.7h26.6v2.6M153.7 204.5v3.8M153.7 215.9v2.5M219.7 217.2h22.9v20.3M231.1 209.6h-11.4v20.3M238.8 209.6h11.4M250.2 208.3v3.8"/>
<path d="M315 217.2v7.6M326.4 203.2h31.7v6.4M330.2 203.2v6.4M330.2 217.2v6.3M344.2 217.2v6.3M358.1 217.2v7.6M36.8 227.3h2.6M39.4 232.4h-1.3v1.3M54.6 229.9h5.1M72.4 234.9v16.6M85.1 229.9v6.3h-28M101.6 237.5v16.5"/>
<path d="M113 224.8v14M113 233.7h5.1M125.7 233.7h5.1M128.3 233.7v5.1M138.4 233.7h3.8M139.7 224.8v8.9M149.9 233.7h7.6M153.7 226.1v12.7M165.1 233.7h19v6.3M168.9 233.7v5.1M180.3 223.5v1.3M219.7 227.3h1.3"/>
<path d="M219.7 234.9v11.5h44.5v-5.1M222.2 232.4h7.7M228.6 227.3h2.5M229.9 227.3v8.9M238.8 227.3h33M250.2 222.2v10.2M264.2 227.3v6.4M315 223.5h43.1M57.1 248.9v2.6h44.5M113 246.4v7.6M128.3 246.4v5.1M153.7 246.4v5.1"/>
<path d="M168.9 246.4v5.1h-55.9M229.9 243.8v2.6M250.2 242.6v6.3"/>
</g>
<g fill="#009600" stroke="#009600" stroke-width=".19">
<circle cx="100.3" cy="73.7" r=".46"/>
<circle cx="91.4" cy="47" r=".46"/>
<circle cx="88.9" cy="105.4" r=".46"/>
<circle cx="100.3" cy="105.4" r=".46"/>
<circle cx="172.7" cy="138.4" r=".46"/>
<circle cx="188" cy="141" r=".46"/>
<circle cx="172.7" cy="152.4" r=".46"/>
<circle cx="172.7" cy="113" r=".46"/>
<circle cx="172.7" cy="125.7" r=".46"/>
<circle cx="125.7" cy="92.7" r=".46"/>
<circle cx="113" cy="92.7" r=".46"/>
<circle cx="172.7" cy="95.3" r=".46"/>
<circle cx="133.3" cy="141" r=".46"/>
<circle cx="69.8" cy="47" r=".46"/>
<circle cx="88.9" cy="73.7" r=".46"/>
<circle cx="100.3" cy="92.7" r=".46"/>
<circle cx="88.9" cy="92.7" r=".46"/>
<circle cx="59.7" cy="71.1" r=".46"/>
<circle cx="219.7" cy="227.3" r=".46"/>
<circle cx="229.9" cy="227.3" r=".46"/>
<circle cx="229.9" cy="246.4" r=".46"/>
<circle cx="229.9" cy="232.4" r=".46"/>
<circle cx="250.2" cy="227.3" r=".46"/>
<circle cx="264.2" cy="227.3" r=".46"/>
<circle cx="250.2" cy="246.4" r=".46"/>
<circle cx="219.7" cy="217.2" r=".46"/>
<circle cx="242.6" cy="217.2" r=".46"/>
<circle cx="250.2" cy="209.6" r=".46"/>
<circle cx="276.9" cy="125.7" r=".46"/>
<circle cx="228.6" cy="152.4" r=".46"/>
<circle cx="262.9" cy="137.2" r=".46"/>
<circle cx="276.9" cy="148.6" r=".46"/>
<circle cx="243.8" cy="81.3" r=".46"/>
<circle cx="243.8" cy="97.8" r=".46"/>
<circle cx="254" cy="97.8" r=".46"/>
<circle cx="330.2" cy="223.5" r=".46"/>
<circle cx="344.2" cy="223.5" r=".46"/>
<circle cx="344.2" cy="203.2" r=".46"/>
<circle cx="330.2" cy="203.2" r=".46"/>
<circle cx="358.1" cy="223.5" r=".46"/>
<circle cx="315" cy="203.2" r=".46"/>
<circle cx="315" cy="223.5" r=".46"/>
<circle cx="228.6" cy="133.4" r=".46"/>
<circle cx="228.6" cy="97.8" r=".46"/>
<circle cx="228.6" cy="113" r=".46"/>
<circle cx="228.6" cy="123.2" r=".46"/>
<circle cx="168.9" cy="233.7" r=".46"/>
<circle cx="153.7" cy="233.7" r=".46"/>
<circle cx="153.7" cy="217.2" r=".46"/>
<circle cx="153.7" cy="205.7" r=".46"/>
<circle cx="101.6" cy="200.7" r=".46"/>
<circle cx="92.7" cy="219.7" r=".46"/>
<circle cx="92.7" cy="208.3" r=".46"/>
<circle cx="101.6" cy="251.5" r=".46"/>
<circle cx="113" cy="251.5" r=".46"/>
<circle cx="101.6" cy="214.6" r=".46"/>
<circle cx="113" cy="214.6" r=".46"/>
<circle cx="113" cy="233.7" r=".46"/>
<circle cx="72.4" cy="251.5" r=".46"/>
<circle cx="57.1" cy="219.7" r=".46"/>
<circle cx="57.1" cy="236.2" r=".46"/>
<circle cx="128.3" cy="251.5" r=".46"/>
<circle cx="139.7" cy="233.7" r=".46"/>
<circle cx="128.3" cy="233.7" r=".46"/>
<circle cx="153.7" cy="251.5" r=".46"/>
</g>
<g font-size="4.2" fill="#0000c2">
<text x="336.7" y="44.6">Coming</text>
<text x="356.7" y="44.6">Soon...</text>
<text x="334.1" y="113.7">UnUsed</text>
<text x="354.3" y="113.7">OP-AMPs</text>
<text x="78.4" y="185">Negative</text>
<text x="101" y="185">Voltage</text>
<text x="121.1" y="185">Generator</text>
<text x="210.8" y="185">3V3</text>
<text x="222.6" y="185">ADC</text>
<text x="234.6" y="185">Reference</text>
<text x="260.3" y="185">Regulator</text>
<text x="316.5" y="185">5V</text>
<text x="325.5" y="185">LC</text>
<text x="334.4" y="185">Filter</text>
</g>
<g font-size="2.8" fill="#840000">
<text x="301" y="277.9">Title:</text>
<text x="310.6" y="277.9">Oscope</text>
<text x="323.7" y="277.9">Analog</text>
<text x="336.1" y="277.9">Part</text>
</g>
<g font-size="2.1" fill="#840000">
<text x="301" y="268.2">by</text>
<text x="301" y="265">First</text>
<text x="305.2" y="268.2">:</text>
<text x="307.3" y="265">Version</text>
<text x="307.7" y="268.2">HS6502</text>
<text x="316.7" y="265">Date</text>
<text x="323" y="265">: 17-Oct-2024</text>
<text x="301" y="273.7">File:</text>
<text x="301" y="271">Sheet:</text>
<text x="307.1" y="273.7">RP-Pico-Scope.kicad_sch</text>
<text x="301" y="281.1">Size:</text>
<text x="307.6" y="281.1">A3</text>
<text x="323" y="281.1">Date:</text>
<text x="330" y="281.1">2024-11-06</text>
<text x="386" y="281.3">Rev:</text>
<text x="392.4" y="281.3">2.1.1</text>
<text x="301" y="283.9">KiCad</text>
<text x="308.7" y="283.9">E.D.A.</text>
<text x="316.3" y="283.9">8.0.1</text>
<text x="386" y="283.9">Id:</text>
<text x="390.1" y="283.9">1/1</text>
</g>
<g font-size="1.8" fill="#840000">
<text x="35" y="11.9">1</text>
<text x="85" y="11.9">2</text>
<text x="135" y="11.9">3</text>
<text x="185" y="11.9">4</text>
<text x="235" y="11.9">5</text>
<text x="285" y="11.9">6</text>
<text x="335" y="11.9">7</text>
<text x="385" y="11.9">8</text>
<text x="10.3" y="35.9">A</text>
<text x="408.3" y="35.9">A</text>
<text x="151.3" y="58.1">CPL</text>
<text x="231.7" y="82.2">3V3_REF</text>
<text x="10.3" y="85.9">B</text>
<text x="408.2" y="85.9">B</text>
<text x="264.6" y="98.7">ADC</text>
<text x="123.5" y="119.1">SEN_1A</text>
<text x="180.6" y="119.1">SEN_2A</text>
<text x="123.3" y="121.6">SEN_1B</text>
<text x="180.5" y="121.6">SEN_2B</text>
<text x="10.3" y="135.9">C</text>
<text x="408.2" y="135.9">C</text>
<text x="10.3" y="185.9">D</text>
<text x="408.2" y="185.9">D</text>
<text x="161.8" y="218.1">VNEG_FB</text>
<text x="27" y="228.3">VNEG_FB</text>
<text x="272.3" y="228.3">3V3_REF</text>
<text x="10.3" y="235.9">E</text>
<text x="408.3" y="235.9">E</text>
<text x="10.3" y="285.9">F</text>
<text x="35" y="286.9">1</text>
<text x="85" y="286.9">2</text>
<text x="135" y="286.9">3</text>
<text x="185" y="286.9">4</text>
<text x="235" y="286.9">5</text>
<text x="285" y="286.9">6</text>
<text x="335" y="286.9">7</text>
<text x="385" y="286.9">8</text>
<text x="408.3" y="285.9">F</text>
</g>
<g font-size="1.8" fill="#006464">
<text x="67.8" y="36.4">+5V</text>
<text x="78.7" y="41.5">D1</text>
<text x="76.2" y="44">1N4148</text>
<text x="132" y="51.7">R5</text>
<text x="77.6" y="54.2">REL1</text>
<text x="78.8" y="56.7">5V</text>
<text x="102.9" y="59.3">C1815</text>
<text x="106.5" y="56.7">Q3</text>
<text x="131.4" y="54.2">4K7</text>
<text x="49.9" y="65.6">J1</text>
<text x="64.7" y="65.6">C2</text>
<text x="364.4" y="65.7">U7</text>
<text x="47.3" y="68.2">BNC-IN</text>
<text x="63" y="67.9">220nF</text>
<text x="109.7" y="70.7">GND</text>
<text x="123.1" y="72">+5VA</text>
<text x="350.6" y="69.4">+</text>
<text x="353.9" y="70.3" transform="rotate(-90 353.9 70.3)">V+</text>
<text x="361.9" y="68.2">LM318N</text>
<text x="353.9" y="74.8" transform="rotate(-90 353.9 74.8)">V-</text>
<text x="91.4" y="83.4">R2</text>
<text x="102.9" y="83.4">R4</text>
<text x="116.8" y="83.4">C4</text>
<text x="128.3" y="83.4">D4</text>
<text x="91.4" y="86">1M8</text>
<text x="102.9" y="86">1M8</text>
<text x="116.8" y="86">10pF</text>
<text x="128.3" y="86">1N4148</text>
<text x="144.4" y="88.5">TL084</text>
<text x="145.4" y="86">U3A</text>
<text x="207.5" y="88.5">U3B</text>
<text x="246.4" y="88.5">R19</text>
<text x="256.6" y="88.5">D8</text>
<text x="142.4" y="93.6">+</text>
<text x="206.6" y="91">TL084</text>
<text x="234.3" y="92.3">R18</text>
<text x="234.3" y="94.8">4K7</text>
<text x="246.4" y="91">4K7</text>
<text x="256.6" y="91">1N4148</text>
<text x="48.2" y="99.9">GNDA</text>
<text x="91.4" y="98.7">R3</text>
<text x="91.4" y="101.2">100K</text>
<text x="104.1" y="98.7">C3</text>
<text x="104.1" y="101.2">82pF</text>
<text x="116.8" y="98.4">CV1</text>
<text x="116.8" y="100.9">10pF</text>
<text x="128.3" y="98.7">D5</text>
<text x="128.3" y="101.2">1N4148</text>
<text x="204.6" y="96.1">+</text>
<text x="152.4" y="105">+5VA</text>
<text x="205.7" y="105">+5VA</text>
<text x="256.6" y="103.7">D9</text>
<text x="256.6" y="106.3">1N4148</text>
<text x="86.3" y="112.6">GNDA</text>
<text x="123.1" y="111.4">-5VA</text>
<text x="157.1" y="111.4">U4</text>
<text x="157.1" y="113.9">CD4052B</text>
<text x="210.5" y="111.4">U5</text>
<text x="210.5" y="113.9">CD4052B</text>
<text x="142.7" y="119">A</text>
<text x="155.8" y="119.9" transform="rotate(-90 155.8 119.9)">VDD</text>
<text x="175.3" y="119">R8</text>
<text x="196.1" y="119">A</text>
<text x="209.1" y="119.9" transform="rotate(-90 209.1 119.9)">VDD</text>
<text x="231.1" y="117.7">R11</text>
<text x="251.4" y="116.4">GNDA</text>
<text x="274.3" y="119">+5VA</text>
<text x="142.7" y="121.5">B</text>
<text x="159.4" y="124.1">X0</text>
<text x="175.3" y="121.5">3K</text>
<text x="196.1" y="121.5">B</text>
<text x="212.8" y="124.1">X0</text>
<text x="231.1" y="120.2">10K</text>
<text x="341.3" y="122.8">TL084</text>
<text x="342.2" y="120.2">U3C</text>
<text x="366.4" y="122.8">LM358</text>
<text x="367.6" y="120.2">U1B</text>
<text x="142.7" y="126.6">X</text>
<text x="159.4" y="131.7">X3</text>
<text x="159.4" y="126.6">X1</text>
<text x="159.4" y="129.1">X2</text>
<text x="175.3" y="131.7">R9</text>
<text x="196.1" y="126.6">X</text>
<text x="212.8" y="131.7">X3</text>
<text x="212.8" y="126.6">X1</text>
<text x="212.8" y="129.1">X2</text>
<text x="231.1" y="130.4">1K</text>
<text x="231.1" y="127.9">R12</text>
<text x="266.7" y="131.7">C11</text>
<text x="339.2" y="127.9">+</text>
<text x="364.6" y="127.9">+</text>
<text x="159.6" y="136.8">Y0</text>
<text x="175.3" y="134.2">1K8</text>
<text x="212.9" y="136.8">Y0</text>
<text x="266.7" y="134.2">100nF</text>
<text x="277.7" y="136.3" transform="rotate(-90 277.7 136.3)">V+</text>
<text x="278.1" y="136.8">U3E</text>
<text x="328.9" y="136.8">GNDA</text>
<text x="354.3" y="136.8">GNDA</text>
<text x="142.7" y="139.3">Y</text>
<text x="142.7" y="141.8">INH</text>
<text x="159.6" y="141.8">Y2</text>
<text x="159.6" y="139.3">Y1</text>
<text x="196.1" y="139.3">Y</text>
<text x="196.1" y="141.8">INH</text>
<text x="212.9" y="141.8">Y2</text>
<text x="212.9" y="139.3">Y1</text>
<text x="231.1" y="140.6">100R</text>
<text x="231.1" y="138">R13</text>
<text x="266.7" y="141.8">C12</text>
<text x="277.7" y="140.8" transform="rotate(-90 277.7 140.8)">V-</text>
<text x="278.1" y="139.3">TL084</text>
<text x="341.3" y="143.1">TL084</text>
<text x="342.2" y="140.6">U3D</text>
<text x="150.7" y="145.5" transform="rotate(-90 150.7 145.5)">VEE</text>
<text x="153.3" y="145.5" transform="rotate(-90 153.3 145.5)">VSS</text>
<text x="159.6" y="144.4">Y3</text>
<text x="175.3" y="144.4">R10</text>
<text x="175.3" y="146.9">1K2</text>
<text x="204.1" y="145.5" transform="rotate(-90 204.1 145.5)">VEE</text>
<text x="206.6" y="145.5" transform="rotate(-90 206.6 145.5)">VSS</text>
<text x="212.9" y="144.4">Y3</text>
<text x="231.1" y="146.9">R14</text>
<text x="231.1" y="149.5">10R</text>
<text x="252.7" y="146.9">GNDA</text>
<text x="266.7" y="144.4">100nF</text>
<text x="339.2" y="148.2">+</text>
<text x="226" y="160.9">GNDA</text>
<text x="274.3" y="157.1">-5VA</text>
<text x="328.9" y="157.1">GNDA</text>
<text x="130.8" y="162.2">GNDA</text>
<text x="147.3" y="162.2">-5VA</text>
<text x="170.1" y="162.2">GNDA</text>
<text x="185.4" y="162.2">GNDA</text>
<text x="200.6" y="162.2">-5VA</text>
<text x="99.6" y="195.2">+5V</text>
<text x="304.8" y="193.9">VBUS</text>
<text x="312.9" y="193.9">+5V</text>
<text x="321.4" y="197.7">L2</text>
<text x="341.6" y="193.9">+5VA</text>
<text x="63.4" y="202.8">R1</text>
<text x="151.1" y="200.3">+5VA</text>
<text x="319.4" y="200.3">100uH</text>
<text x="62.8" y="205.3">10K</text>
<text x="104.1" y="207.9">Q1</text>
<text x="233" y="204.1">R16</text>
<text x="233.6" y="206.6">1K</text>
<text x="248.2" y="204.1">+5V</text>
<text x="74.6" y="213">U2</text>
<text x="74.6" y="215.5">NE555P</text>
<text x="104.1" y="210.4">BC547</text>
<text x="156.2" y="211.7">R6</text>
<text x="156.2" y="214.2">10K</text>
<text x="181.2" y="215.1" transform="rotate(-90 181.2 215.1)">V+</text>
<text x="181.6" y="215.5">U1C</text>
<text x="318.8" y="214.6">C14</text>
<text x="318.8" y="212.1">100uF</text>
<text x="334" y="214.6">C15</text>
<text x="334" y="212.1">100uF</text>
<text x="348" y="213">C16</text>
<text x="348" y="215.5">100nF</text>
<text x="362" y="213">C17</text>
<text x="362" y="215.5">100nF</text>
<text x="45.1" y="220.6">U1A</text>
<text x="64" y="220.6">TR</text>
<text x="73.3" y="221.5" transform="rotate(-90 73.3 221.5)">VCC</text>
<text x="79.2" y="220.6">Q</text>
<text x="116.8" y="220.6">C5</text>
<text x="143.5" y="220.6">C7</text>
<text x="156.2" y="221.8">R7</text>
<text x="181.2" y="219.6" transform="rotate(-90 181.2 219.6)">V-</text>
<text x="181.6" y="218">LM358</text>
<text x="222.8" y="220.6">C10</text>
<text x="233" y="221.8">R17</text>
<text x="252.7" y="219.3">BC547</text>
<text x="252.7" y="216.8">Q4</text>
<text x="43.8" y="223.1">LM358</text>
<text x="64" y="225.7">CV</text>
<text x="77.5" y="225.7">DIS</text>
<text x="116.8" y="223.1">100nF</text>
<text x="143.5" y="223.1">100nF</text>
<text x="156.2" y="224.4">10K</text>
<text x="221.8" y="223.1">100nF</text>
<text x="233" y="224.4">20K</text>
<text x="42" y="228.2">+</text>
<text x="64" y="230.7">R</text>
<text x="73.3" y="231.9" transform="rotate(-90 73.3 231.9)">GND</text>
<text x="77" y="230.7">THR</text>
<text x="104.1" y="232">Q2</text>
<text x="118.1" y="230.7">1N4148</text>
<text x="120.6" y="228.2">D3</text>
<text x="130.8" y="230.7">1N4148</text>
<text x="133.3" y="228.2">D6</text>
<text x="142.3" y="230.7">1N4148</text>
<text x="144.7" y="228.2">D7</text>
<text x="158.1" y="230.7">100uH</text>
<text x="160.1" y="228.2">L1</text>
<text x="177.8" y="230.7">GNDA</text>
<text x="214.4" y="232">U6</text>
<text x="312.9" y="230.7">GND</text>
<text x="355.6" y="230.7">GNDA</text>
<text x="35.5" y="239.6">GNDA</text>
<text x="104.1" y="234.5">BC557</text>
<text x="209" y="234.5">TL431LP</text>
<text x="232.4" y="239.6">R15</text>
<text x="252.7" y="239.6">BC557</text>
<text x="252.7" y="237.1">Q5</text>
<text x="268" y="237.1">C13</text>
<text x="268" y="239.6">100nF</text>
<text x="61" y="244.7">C1</text>
<text x="115.6" y="242.2">D2</text>
<text x="115.6" y="244.7">1N4148</text>
<text x="132.1" y="243.1">C6</text>
<text x="132.1" y="245.6">100uF</text>
<text x="157.5" y="243.1">C8</text>
<text x="157.5" y="245.6">100uF</text>
<text x="172.7" y="243.1">C9</text>
<text x="172.7" y="245.6">100uF</text>
<text x="181.6" y="246">-5VA</text>
<text x="232.4" y="242.2">62K</text>
<text x="61" y="247.2">10nF</text>
<text x="247.6" y="254.9">GNDA</text>
<text x="99.6" y="259.9">GND</text>
<text x="110.4" y="259.9">GNDA</text>
</g>
<g font-size="1.8" fill="#a90000">
<text x="111.5" y="54" transform="rotate(-90 111.5 54)">2</text>
<text x="116.1" y="56.9">3</text>
<text x="72.4" y="63.2">A1</text>
<text x="85.1" y="63.2">A2</text>
<text x="111.5" y="61.7" transform="rotate(-90 111.5 61.7)">1</text>
<text x="53.9" y="70.9">1</text>
<text x="72.3" y="70.9">12</text>
<text x="348.5" y="68.3">3</text>
<text x="352.8" y="66.1" transform="rotate(-90 352.8 66.1)">7</text>
<text x="355.3" y="66.7" transform="rotate(-90 355.3 66.7)">8</text>
<text x="361.2" y="70.9">6</text>
<text x="50.5" y="75.6" transform="rotate(-90 50.5 75.6)">2</text>
<text x="72.3" y="75.9">14</text>
<text x="85" y="73.4">11</text>
<text x="348.5" y="73.4">2</text>
<text x="352.8" y="77.5" transform="rotate(-90 352.8 77.5)">4</text>
<text x="355.3" y="76.9" transform="rotate(-90 355.3 76.9)">1</text>
<text x="357.9" y="76.3" transform="rotate(-90 357.9 76.3)">5</text>
<text x="140.3" y="92.5">3</text>
<text x="153" y="95">1</text>
<text x="202.5" y="95">5</text>
<text x="140.3" y="97.5">2</text>
<text x="202.5" y="100.1">6</text>
<text x="215.2" y="97.5">7</text>
<text x="139.7" y="117.9">10</text>
<text x="154.7" y="115.6" transform="rotate(-90 154.7 115.6)">16</text>
<text x="193" y="117.9">10</text>
<text x="208" y="115.6" transform="rotate(-90 208 115.6)">16</text>
<text x="139.7" y="125.5">13</text>
<text x="140.3" y="120.4">9</text>
<text x="162.5" y="122.9">12</text>
<text x="162.5" y="125.5">14</text>
<text x="193" y="125.5">13</text>
<text x="193.6" y="120.4">9</text>
<text x="215.9" y="122.9">12</text>
<text x="215.9" y="125.5">14</text>
<text x="162.5" y="130.6">11</text>
<text x="162.5" y="128">15</text>
<text x="215.9" y="130.6">11</text>
<text x="215.9" y="128">15</text>
<text x="336.5" y="126.7">10</text>
<text x="337.1" y="131.8">9</text>
<text x="349.8" y="129.3">8</text>
<text x="362.5" y="126.7">5</text>
<text x="362.5" y="131.8">6</text>
<text x="375.2" y="129.3">7</text>
<text x="163.1" y="135.6">1</text>
<text x="216.5" y="135.6">1</text>
<text x="276.6" y="132.2" transform="rotate(-90 276.6 132.2)">4</text>
<text x="140.3" y="138.2">3</text>
<text x="140.3" y="140.7">6</text>
<text x="163.1" y="140.7">2</text>
<text x="163.1" y="143.3">4</text>
<text x="163.1" y="138.2">5</text>
<text x="193.6" y="138.2">3</text>
<text x="193.6" y="140.7">6</text>
<text x="216.5" y="140.7">2</text>
<text x="216.5" y="143.3">4</text>
<text x="216.5" y="138.2">5</text>
<text x="149.6" y="148" transform="rotate(-90 149.6 148)">7</text>
<text x="152.1" y="148" transform="rotate(-90 152.1 148)">8</text>
<text x="202.9" y="148" transform="rotate(-90 202.9 148)">7</text>
<text x="205.5" y="148" transform="rotate(-90 205.5 148)">8</text>
<text x="276.6" y="144.2" transform="rotate(-90 276.6 144.2)">11</text>
<text x="336.5" y="147.1">12</text>
<text x="349.2" y="149.6">14</text>
<text x="336.5" y="152.1">13</text>
<text x="95.8" y="208">2</text>
<text x="101.3" y="205.2" transform="rotate(-90 101.3 205.2)">1</text>
<text x="101.3" y="212.8" transform="rotate(-90 101.3 212.8)">3</text>
<text x="180.1" y="210.9" transform="rotate(-90 180.1 210.9)">8</text>
<text x="249.9" y="214.1" transform="rotate(-90 249.9 214.1)">1</text>
<text x="60.9" y="219.5">2</text>
<text x="72.1" y="216.6" transform="rotate(-90 72.1 216.6)">8</text>
<text x="82.5" y="219.5">3</text>
<text x="244.4" y="216.9">2</text>
<text x="249.9" y="221.7" transform="rotate(-90 249.9 221.7)">3</text>
<text x="39.9" y="227.1">3</text>
<text x="60.9" y="224.5">5</text>
<text x="82.5" y="224.5">7</text>
<text x="180.1" y="222.3" transform="rotate(-90 180.1 222.3)">4</text>
<text x="39.9" y="232.2">2</text>
<text x="52.6" y="229.6">1</text>
<text x="60.9" y="229.6">4</text>
<text x="82.5" y="229.6">6</text>
<text x="96.1" y="232.2">2</text>
<text x="101.3" y="229.3" transform="rotate(-90 101.3 229.3)">3</text>
<text x="72.1" y="234.4" transform="rotate(-90 72.1 234.4)">1</text>
<text x="101.3" y="236.9" transform="rotate(-90 101.3 236.9)">1</text>
<text x="244.7" y="237.2">2</text>
<text x="249.9" y="234.4" transform="rotate(-90 249.9 234.4)">3</text>
<text x="249.9" y="242" transform="rotate(-90 249.9 242)">1</text>
</g>
<g font-size="1.8" fill="#840084">
<text x="63.6" y="75.5">200V</text>
<text x="116.9" y="88.2">1kV</text>
<text x="318.8" y="209.9">16V</text>
<text x="334" y="209.9">16V</text>
<text x="132.1" y="247.8">16V</text>
<text x="157.5" y="247.8">16V</text>
<text x="172.7" y="247.8">16V</text>
</g>
<g font-size=".7" fill="#006464">
<text x="356.1" y="70.9" transform="rotate(-90 356.1 70.9)">BAL2</text>
<text x="356.1" y="73.5" transform="rotate(-90 356.1 73.5)">BAL1</text>
<text x="358.6" y="72.3" transform="rotate(-90 358.6 72.3)">BAL3</text>
</g>
</svg>
